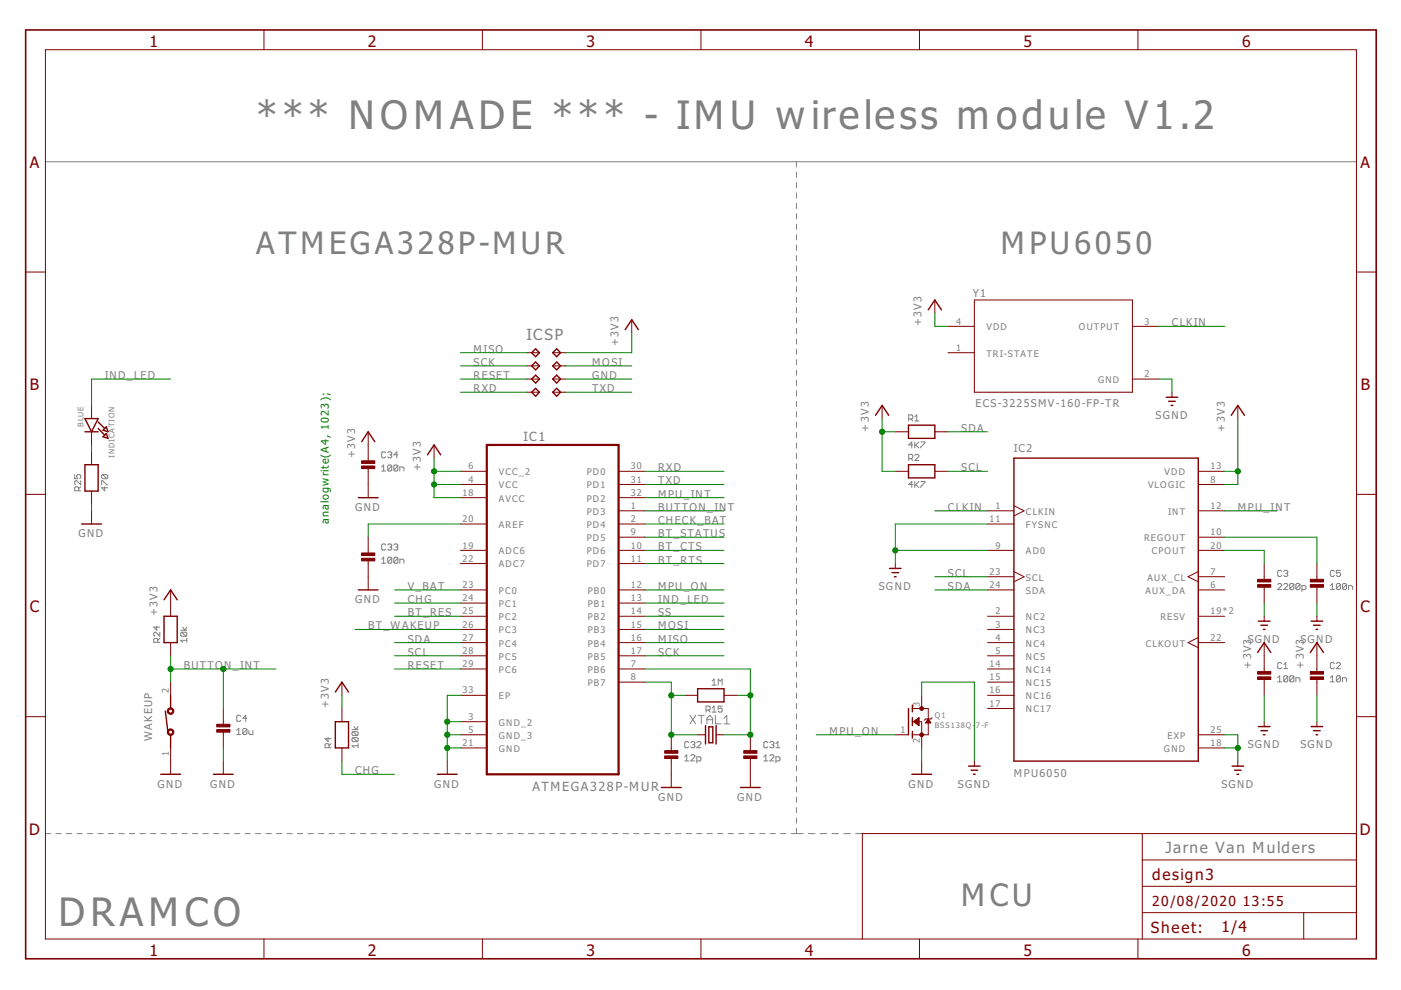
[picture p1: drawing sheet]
<svg xmlns="http://www.w3.org/2000/svg" width="297mm" height="210mm" viewBox="0 0 297 210" stroke-linecap="round" stroke-linejoin="round" font-family="sans-serif">
<g fill="none" stroke="#808080" stroke-width=".21">
<path d="M9.6 34.3h278M168.9 34.3v1.1M168.9 36.5v1.1M168.9 38.7v1.1M168.9 40.9v1.1M168.9 43.1v1.1M168.9 45.3v1.1M168.9 47.5v1.1M168.9 49.7v1.2M168.9 51.9v1.2M168.9 54.2v1.1M168.9 56.4v1.1"/>
<path d="M168.9 58.6v1.1M168.9 60.8v1.1M168.9 63v1.1M168.9 65.2v1.1M168.9 67.4v1.1M168.9 69.6v1.1M168.9 71.8v1.1M168.9 74v1.1M168.9 76.2v1.2M168.9 78.5v1.1M80.9 99l.4-.4v1.3M80.9 99.9h.9"/>
<path d="M81.8 96l-.2-.2h-.5l-.2 .2v.9l.2 .2h.5l.2-.2M82.2 96l.2-.2h.4l.3 .2-.3 .4M82.6 96.4h.2M82.8 96.4l.3 .2-.3 .5h-.4l-.2-.2M83.1 98.8l-.3-.2h-.4l-.2 .2v.9M83.1 98.8v.9l-.3 .2h-.4l-.2-.2M83.1 98.8l-.9 .9M84.3 98.8l-.2-.2h-.4l-.2 .2v.9M84.3 98.8v.9l-.2 .2h-.4l-.2-.2M84.3 96.4h-.8l.6-.6v1.3M84.3 98.8l-.8 .9M84.8 99.9v-.9h.6l.2 .2v.7"/>
<path d="M168.9 80.7v1.1M168.9 82.9v1.1M168.9 85.1v1.1M168.9 87.3v1.1M168.9 89.5v1.1M168.9 91.7v1.1M168.9 93.9v1.1M168.9 96.1v1.1M168.9 98.3v1.1M192.7 88.8h.6l.2-.2v-.4l-.2-.2h-.6v1.3M192.7 97.2h.6l.2-.2v-.4l-.2-.2h-.6v1.2M193.1 88.8l.4 .5"/>
<path d="M193.1 97.2l.4 .4M193.5 94.3h-.8l.6-.6v1.3M194 93.7v1.3M194 88.4l.4-.4v1.3M194 89.3h.8M194 96.6l.2-.2h.4l.2 .2v.2l-.8 .8h.8M194.2 94.3l.6 .7M194.8 93.7l-.8 .9M195.2 93.7h.9v.2l-.9 .9v.2M15.8 100.6v.9h.7l-.2-.4 .2-.5h.4l.2 .2v.5l-.2 .2M16.7 104.1v-.7l-.2-.2h-.5l-.2 .2v.7h1.3M17.1 101.9v.9l-.8-.9-.5 .2v.5l.2 .2"/>
<path d="M17.1 103.2l-.4 .4M21.5 102.8v-.9h.3l.8 .9h.2M21.8 100.6l-.3 .2v.5l.3 .2h.8M21.8 100.6h.8l.2 .2v.5l-.2 .2M21.8 100.6l.8 .9M22.2 103.2v.9l-.7-.7h1.3M80.9 118.6l.4-.5v1.3M80.9 119.4h.9M81.8 115.6l-.2-.3h-.5l-.2 .3v.8l.2 .2h.5l.2-.2M82.2 115.6l.2-.3h.4l.3 .3-.3 .4M82.6 116h.2M82.8 116l.3 .2-.3 .4h-.4l-.2-.2"/>
<path d="M83.1 118.4v.8l-.3 .2h-.4l-.2-.2M83.1 118.4l-.3-.3h-.4l-.2 .3v.8M83.1 118.4l-.9 .8M83.5 115.6l.2-.3h.4l.2 .3-.2 .4M83.9 116h.2M84.1 116l.2 .2-.2 .4h-.4l-.2-.2M84.3 118.4v.8l-.2 .2h-.4l-.2-.2M84.3 118.4l-.2-.3h-.4l-.2 .3v.8M84.3 118.4l-.8 .8M84.8 119.4v-.8h.6l.2 .2v.6M168.9 100.5v1.1M168.9 102.7v1.2"/>
<path d="M168.9 105v1.1M168.9 107.2v1.1M168.9 109.4v1.1M168.9 111.6v1.1M168.9 113.8v1.1M168.9 116v1.1M168.9 118.2v1.1M193.5 102.7h-.8l.6-.6v1.3M194 102.1v1.3M194.2 102.7l.6 .7M194.8 102.1l-.8 .8M195.2 102.1h.9v.2l-.9 .8v.3"/>
<path d="M33.2 132.8v.8l-.6-.6h1.3M33.4 136.2v-.6l-.2-.3h-.4l-.2 .3v.6h1.3M33.9 134v.9l-.9-.9h-.2l-.2 .3v.4l.2 .2M33.9 135.3l-.5 .5M38.3 133.6h1.3M38.5 134h.9l.2 .3v.4l-.2 .2M38.5 134l-.2 .3v.4l.2 .2h.9M38.5 134l.9 .9M38.8 133l.4 .6 .4-.6M39.6 135.8h-1.3l.5 .4M39.6 135.3v.9M168.9 120.4v1.1"/>
<path d="M168.9 122.6v1.1M168.9 124.8v1.1M168.9 127v1.2M168.9 129.3v1.1M168.9 131.5v1.1M168.9 133.7v1.1M168.9 135.9v1.1M168.9 138.1v1.1M270.9 124l.2-.3h.4l.2 .3v.2l-.8 .8h.8M271.7 121.2l-.2-.3h-.4l-.2 .3v.8l.2 .2h.4l.2-.2M272.2 121.2l.2-.3h.4l.2 .3-.2 .4M272.2 124l.2-.3h.4l.2 .3v.2l-.8 .8h.8"/>
<path d="M272.6 121.6h.2M272.8 121.6l.2 .2-.2 .4h-.4l-.2-.2M274.3 124l-.2-.3h-.4l-.2 .3v.8M274.3 124v.8l-.2 .2h-.4l-.2-.2M274.3 124l-.8 .8M275.6 124l-.2-.3h-.4l-.3 .3v.8M275.6 124v.8l-.2 .2h-.4l-.3-.2M275.6 124l-.9 .8M276 125h.7l.2-.2v-.4l-.2-.2h-.7v1.2M282.1 124.2l.4-.5v1.3M282.1 125h.8M282.9 121.2l-.2-.3h-.4l-.2 .3v.8l.2 .2h.4l.2-.2"/>
<path d="M284.2 120.9h-.9v.7l.7-.2 .2 .2v.4l-.2 .2h-.4l-.3-.2M284.2 124l-.2-.3h-.4l-.3 .3v.8M284.2 124v.8l-.2 .2h-.4l-.3-.2M284.2 124l-.9 .8M285.5 124l-.2-.3h-.5l-.2 .3v.8M285.5 124v.8l-.2 .2h-.5l-.2-.2M285.5 124l-.9 .8M285.9 125v-.8h.7l.2 .2v.6M50.2 154.9l.4-.4v1.2M50.2 155.7h.9M51.1 151.9l-.3-.2h-.4l-.2 .2v.8l.2 .3h.4l.3-.3M52.3 154.7v.8l-.2 .2h-.4l-.2-.2"/>
<path d="M52.3 154.7l-.2-.2h-.4l-.2 .2v.8M52.3 154.7l-.8 .8M52.3 152.3h-.8l.6-.6v1.3M52.8 154.9v.6l.2 .2h.6v-.8M69.6 156.4v.8l-.7-.6h1.3M69.8 158.5v-.6l-.2-.2h-.5l-.2 .2v.6h1.3M70.2 157.7l-.4 .4M74.6 154.7h1.3M74.8 155.1h.9l.2 .2v.4l-.2 .3M74.8 156.4h.9l.2 .2v.4l-.2 .2M74.8 156.4l-.2 .2v.4l.2 .2h.9M74.8 155.1l-.2 .2v.4l.2 .3h.9"/>
<path d="M74.8 156.4l.9 .8M74.8 155.1l.9 .9M75.1 154l.4 .7 .4-.7M75.9 158.1h-1.3l.5 .4M75.9 157.7v.8M146 157.5l-.2-.3h-.4l-.2 .3v.8l.2 .2h.4l.2-.2M146.3 151.7l1.2 1.8M146.5 157.5l.2-.3h.4l.2 .3-.2 .4M146.9 157.9h.2M147.1 157.9l.2 .2-.2 .4h-.4l-.2-.2M147.5 151.7l-1.2 1.8M147.7 157.5l.3-.3h.4l.2 .3v.2l-.9 .8h.9"/>
<path d="M148.1 151.7h1.2M148.7 151.7v1.8M149.7 150.6h.6l.3-.3v-.4l-.3-.2h-.6v1.3M149.9 153.5v-1.2l.6-.6 .6 .6v1.2M149.9 152.6h1.2M150.1 150.6l.5 .4M151 144.4l.4-.4v1.3M151 150.1l.4-.4v1.3M151 145.3h.8M151 151h.8M151.7 151.7v1.8h1.2M152.3 145.3v-1.3l.4 .4 .4-.4v1.3"/>
<path d="M153.1 149.7h-.8v.6l.4-.2 .4 .2v.5l-.2 .2h-.4l-.2-.2M153.5 153.5h1.2M153.5 152.3l.6-.6v1.8M162.8 157.5l-.2-.3h-.4l-.3 .3v.8l.3 .2h.4l.2-.2M163.2 157.5l.2-.3h.5l.2 .3-.2 .4M163.7 157.9h.2M163.9 157.9l.2 .2-.2 .4h-.5l-.2-.2M164.5 158.5h.9M164.5 157.7l.4-.5v1.3M168.9 140.3v1.1M168.9 142.5v1.1M168.9 144.7v1.1"/>
<path d="M168.9 146.9v1.1M168.9 149.1v1.1M168.9 151.3v1.1M168.9 153.5v1.2M168.9 155.8v1.1M168.9 158v1.1M270.9 143.7l.4-.4v1.3M270.9 144.6h.8M271.7 140.7l-.2-.2h-.4l-.2 .2v.9l.2 .2h.4l.2-.2M272.2 141.8h.8M272.2 140.9l.4-.4v1.3M273 143.5v.9l-.2 .2h-.4l-.2-.2"/>
<path d="M273 143.5l-.2-.2h-.4l-.2 .2v.9M273 143.5l-.8 .9M274.3 143.5v.9l-.2 .2h-.4l-.2-.2M274.3 143.5l-.2-.2h-.4l-.2 .2v.9M274.3 143.5l-.8 .9M274.7 144.6v-.9h.7l.2 .2v.7M282.1 144.6h.8M282.1 143.7l.4-.4v1.3M282.9 140.7l-.2-.2h-.4l-.2 .2v.9l.2 .2h.4l.2-.2M283.3 140.7l.3-.2h.4l.2 .2v.2l-.9 .9h.9M284.2 143.5v.9l-.2 .2h-.4l-.3-.2M284.2 143.5l-.2-.2h-.4l-.3 .2v.9"/>
<path d="M284.2 143.5l-.9 .9M284.6 144.6v-.9h.7l.2 .2v.7M9.6 176.7h1.2M11.9 176.7h1.1M14.1 176.7h1.1M16.3 176.7h1.1M18.5 176.7h1.2M20.8 176.7h1.1M23 176.7h1.1M25.2 176.7h1.2M27.5 176.7h1.1M29.7 176.7h1.1"/>
<path d="M31.9 176.7h1.1M34.1 176.7h1.1M36.3 176.7h1.2M38.6 176.7h1.1M40.8 176.7h1.1M43 176.7h1.2M45.3 176.7h1.1M47.5 176.7h1.1M49.7 176.7h1.1M51.9 176.7h1.2M54.2 176.7h1.1M56.4 176.7h1.1"/>
<path d="M58.6 176.7h1.2M60.9 176.7h1.1M63.1 176.7h1.1M65.3 176.7h1.1M67.5 176.7h1.2M69.8 176.7h1.1M72 176.7h1.1M74.2 176.7h1.1M76.4 176.7h1.2M78.7 176.7h1.1M80.9 176.7h1.1M83.1 176.7h1.1"/>
<path d="M85.3 176.7h1.2M87.6 176.7h1.1M89.8 176.7h1.1M92 176.7h1.2M94.3 176.7h1.1M96.5 176.7h1.1M98.7 176.7h1.1M100.9 176.7h1.2M103.2 176.7h1.1M105.4 176.7h1.1M107.6 176.7h1.1M109.8 176.7h1.2"/>
<path d="M112.1 176.7h1.1M114.3 176.7h1.1M116.5 176.7h1.1M118.7 176.7h1.2M121 176.7h1.1M123.2 176.7h1.1M125.4 176.7h1.2M127.7 176.7h1.1M129.9 176.7h1.1M132.1 176.7h1.1M134.3 176.7h1.2M136.6 176.7h1.1"/>
<path d="M138.8 176.7h1.1M141 176.7h1.1M143.2 176.7h1.2M145.2 161.3h.8M145.2 160.5l.4-.5v1.3M145.5 176.7h1.1M146.5 160.3l.2-.3h.4l.2 .3v.2l-.8 .8h.8M147.7 176.7h1.1M147.7 161.3h.7l.2-.2v-.4l-.2-.2h-.7v1.3M149.9 176.7h1.1M152.1 176.7h1.2M154.4 176.7h1.1"/>
<path d="M156.6 176.7h1.1M158.8 176.7h1.2M161.1 176.7h1.1M161.9 160.5l.5-.5v1.3M161.9 161.3h.9M163.2 160.3l.2-.3h.5l.2 .3v.2l-.9 .8h.9M163.3 176.7h1.1M164.5 161.3h.6l.3-.2v-.4l-.3-.2h-.6v1.3M165.5 176.7h1.1M167.7 176.7h2.6M168.9 160.2v1.1M168.9 162.4v1.1"/>
<path d="M168.9 164.6v1.1M168.9 166.8v1.1M168.9 169v1.1M168.9 171.2v1.1M168.9 173.4v1.1M168.9 175.6v1.1M171.4 176.7h1.4M173.9 176.7h1.4M176.4 176.7h1.4M178.9 176.7h1.4M181.4 176.7h1.4"/>
</g>
<g fill="none" stroke="#800000" stroke-width=".21">
<path d="M9.6 10.5h278v188.6h-278zM56 6.3v4.2M102.3 6.3v4.2M148.6 6.3v4.2M194.9 6.3v4.2M241.3 6.3v4.2M5.4 57.7h4.2M287.6 57.7h4.2M111.6 77.6h2.8M111.6 74.8h2.8M117.2 77.6h2.8M117.2 74.8h2.8"/>
<path d="M133.9 67.8v2.8M198.2 63.6v2.8M201 74.8h5.6M201 69.2h5.6M206.6 63.6h33.5v19.6h-33.5zM240.1 69.2h5.6M19.4 86v2.8M19.4 91.5v2.8M19.4 95.7v2.8M78.1 91.5v6.5M78.1 99.1v6.4M92 94.3v2.8"/>
<path d="M97.6 99.9h5.6M111.6 80.4h2.8M111.6 83.2h2.8M117.2 80.4h2.8M117.2 83.2h2.8M131.1 99.9h5.6M187 86v2.8M189.8 99.9h2.8M189.8 91.5h2.8M198.2 99.9h2.8M198.2 91.5h2.8M240.1 80.4h5.6"/>
<path d="M248.5 83.2v1M254.1 99.9h5.6M262.4 86v2.8M5.4 104.8h4.2M19.4 104.1v2.8M19.4 108.3v2.8M78.1 113.9v3.6M78.1 118.6v6.5M97.6 116.7h5.6M97.6 102.7h5.6M97.6 111.1h5.6M97.6 105.5h5.6"/>
<path d="M97.6 119.5h5.6M131.1 113.9h5.6M131.1 116.7h5.6M131.1 102.7h5.6M131.1 108.3h5.6M131.1 111.1h5.6M131.1 105.5h5.6M131.1 119.5h5.6M189.8 119.5v1M209.4 116.7h5.6M209.4 108.3h5.6M209.4 111.1h5.6"/>
<path d="M215 107.2l2.1 1.1-2.1 1.1M254.1 113.9h5.6M254.1 116.7h5.6M254.1 102.7h5.6M254.1 108.3h5.6M268 119.5v3.6M279.2 119.5v3.6M287.6 104.8h4.2M36.2 125.1v5.6M36.2 136.2v2.8M97.6 130.7h5.6M97.6 125.1h5.6"/>
<path d="M97.6 139h5.6M97.6 133.5h5.6M97.6 136.2h5.6M97.6 127.9h5.6M131.1 130.7h5.6M131.1 125.1h5.6M131.1 139h5.6M131.1 133.5h5.6M131.1 136.2h5.6M131.1 127.9h5.6M209.4 130.7h5.6M209.4 125.1h5.6"/>
<path d="M209.4 122.3h5.6M209.4 139h5.6M209.4 133.5h5.6M209.4 136.2h5.6M215 121.2l2.1 1.1-2.1 1.1M254.1 130.7h5.6M254.1 125.1h5.6M254.1 122.3h5.6M254.1 121.2l-2.2 1.1 2.2 1.1M254.1 136.2h5.6M254.1 135.1l-2.2 1.1 2.2 1.1M268 124.2v3.7"/>
<path d="M268 130.7v1M268 136.2v6.5M279.2 124.2v3.7M279.2 130.7v1M279.2 136.2v6.5M5.4 152h4.2M36.2 144.6v2.8M36.2 158.6v5.6M47.3 150.2v3.6M47.3 155v3.6M72.5 144.6v2.8M72.5 150.2v2.8"/>
<path d="M72.5 158.6v2.8M97.6 158.6h5.6M97.6 155.8h5.6M97.6 141.8h5.6M97.6 147.4h5.6M97.6 153h5.6M131.1 141.8h5.6M131.1 144.6h5.6M142.3 155.8v3.6M145.1 147.4h2.8M147.9 155.8h1.7M151.8 155.8h1.7"/>
<path d="M153.5 147.4h2.8M159.1 155.8v3.6M189.8 155.8h2.8M193.4 150.2h3.4v5.6h-3.4M193.4 153h2v5.6M193.7 153l1.1-.8v1.6zM193.9 152.9h.9M193.9 153.2h.9M194.1 152.7h.7M194.1 153.3h.7M194.2 152.6h.6M194.3 153.4h.5"/>
<path d="M194.4 152.5h.4M194.5 153.6h.3M194.6 152.3h.2M194.6 153.7h.2M194.8 152.2h.1M194.8 153.8h.1M195.4 147.4v2.8M196.3 153.2h1M196.4 153h.8M196.5 152.9h.6M196.6 152.7h.4M196.7 152.6h.2"/>
<path d="M196.8 152.4l.6 .9h-1.2zM197.6 152.2l-.2 .2h-1.2l-.2 .3M209.4 141.8h5.6M209.4 150.2h5.6M209.4 144.6h5.6M209.4 147.4h5.6M254.1 158.6h5.6M254.1 155.8h5.6M268 143.8v3.6M268 153v1.1M279.2 143.8v3.6M279.2 153v1.1"/>
<path d="M287.6 152h4.2M47.3 161.4v2.8M94.8 161.4v2.8M142.3 160.5v6.5M159.1 160.5v6.5M195.4 161.4v2.8M206.6 161.4v1M242.2 176.7v22.4M262.4 161.4v1M287.6 176.7h-104.8v22.4M56 199.1v4.2M102.3 199.1v4.2"/>
<path d="M148.6 199.1v4.2M194.9 199.1v4.2M241.3 199.1v4.2M242.2 193.5h45.4M242.2 187.9h45.4M242.2 182.3h45.4M276.4 193.5v5.6"/>
</g>
<path d="M5.4 6.3h286.4v197h-286.4z" fill="none" stroke="#800000" stroke-width=".34"/>
<g fill="none" stroke="#800000" stroke-width=".3">
<path d="M112.7 77.6l.9-.8 .8 .8-.8 .8zM112.7 74.8l.9-.8 .8 .8-.8 .8zM117.2 77.6l.8-.8 .9 .8-.9 .8zM117.2 74.8l.8-.8 .9 .8-.9 .8zM132.5 69.9l1.4-2.1 1.4 2.1M196.8 65.7l1.4-2.1 1.4 2.1M18 98.5h2.8v5.6h-2.8zM18 88.8h2.8l-1.4 2.7zM18 91.5h2.8M20.8 90.8l1.4 1.4M20.8 89.5l1.4 1.3M21.8 91.2l.7-.7 .4 1z"/>
<path d="M21.8 92.6l.7-.7 .4 1zM76.7 93.6l1.4-2.1 1.4 2.1M90.6 96.4l1.4-2.1 1.4 2.1M112.7 80.4l.9-.9 .8 .9-.8 .8zM112.7 83.2l.9-.9 .8 .9-.8 .8zM117.2 80.4l.8-.9 .9 .9-.9 .8zM117.2 83.2l.8-.9 .9 .9-.9 .8zM185.6 88.1l1.4-2.1 1.4 2.1M192.6 90.1h5.6v2.8h-5.6zM192.6 98.5h5.6v2.8h-5.6zM215 97.1h39.1v64.3h-39.1zM247.3 84.2h2.4"/>
<path d="M247.8 85.1h1.4M248.3 86h.4M261 88.1l1.4-2.1 1.4 2.1M17.3 111.1h4.2M76 105.5h4.2M34.8 130.7h2.8v5.5h-2.8zM34.8 127.2l1.4-2.1 1.4 2.1M76 125.1h4.2M188.6 120.5h2.4M189.1 121.4h1.4M189.6 122.3h.4M266.6 138.3l1.4-2.1 1.4 2.1"/>
<path d="M266.8 131.7h2.5M267.3 132.6h1.4M267.9 133.5h.3M277.8 138.3l1.4-2.1 1.4 2.1M278 131.7h2.4M278.5 132.6h1.4M279 133.5h.4M35.1 150.8l.5 4.4M36.2 147.4v2.8M36.2 155.8v2.8M71.1 153h2.8v5.6h-2.8zM71.1 146.7l1.4-2.1 1.4 2.1"/>
<path d="M147.9 146h5.6v2.8h-5.6zM149.6 153.8v4M150.3 154.1h.8v3.4h-.8zM151.8 153.8v4M192.6 150.2v5.6M193.4 149.5v1.4M193.4 152.2v1.6M193.4 155.1v1.4M266.8 154.1h2.5M267.3 154.9h1.4M267.9 155.8h.3M278 154.1h2.4"/>
<path d="M278.5 154.9h1.4M279 155.8h.4M34.1 164.2h4.2M45.3 164.2h4.1M92.7 164.2h4.2M140.2 167h4.2M157 167h4.2M193.3 164.2h4.2M205.4 162.4h2.4M205.9 163.3h1.4M206.4 164.2h.4M261.2 162.4h2.5"/>
<path d="M261.7 163.3h1.4M262.3 164.2h.3"/>
</g>
<g fill="#800000" stroke="#800000" stroke-width=".21">
<path d="M266.6 143.5h2.8v.6h-2.8z"/>
<path d="M266.6 142.4h2.8v.5h-2.8z"/>
<path d="M277.8 143.5h2.8v.6h-2.8z"/>
<path d="M277.8 142.4h2.8v.5h-2.8z"/>
<path d="M266.6 124h2.8v.5h-2.8z"/>
<path d="M266.6 122.8h2.8v.6h-2.8z"/>
<path d="M277.8 124h2.8v.5h-2.8z"/>
<path d="M277.8 122.8h2.8v.6h-2.8z"/>
<path d="M157.7 160.3h2.8v.5h-2.8z"/>
<path d="M157.7 159.2h2.8v.5h-2.8z"/>
<path d="M140.9 160.3h2.8v.5h-2.8z"/>
<path d="M140.9 159.2h2.8v.5h-2.8z"/>
<path d="M76.7 118.4h2.8v.5h-2.8z"/>
<path d="M76.7 117.2h2.8v.6h-2.8z"/>
<path d="M76.7 98.8h2.8v.6h-2.8z"/>
<path d="M76.7 97.7h2.8v.6h-2.8z"/>
<path d="M46 154.7h2.7v.5h-2.7z"/>
<path d="M46 153.6h2.7v.5h-2.7z"/>
</g>
<g fill="#800000" stroke="#800000" stroke-width=".21">
<path d="M35.6 150.3a.69 .69 0 0 1 1.2 .1 .69 .69 0 0 1-.4 1 .69 .69 0 0 1-.9-.6h.3a.42 .42 0 0 1 .5-.4 .42 .42 0 0 1 .1 .7 .42 .42 0 0 1-.6-.2v-.1h-.3z" fill-rule="evenodd"/>
<path d="M35.6 154.8a.69 .69 0 0 1 1.2 0 .69 .69 0 0 1-.4 1.1 .69 .69 0 0 1-.9-.7h.3a.42 .42 0 0 1 .5-.3 .42 .42 0 0 1 .1 .7 .42 .42 0 0 1-.6-.2v-.2h-.3z" fill-rule="evenodd"/>
<circle cx="195.4" cy="155.8" r=".4"/>
<circle cx="195.4" cy="150.2" r=".4"/>
</g>
<path d="M103.2 94.3h27.9v69.9h-27.9z" fill="none" stroke="#800000" stroke-width=".47"/>
<g fill="none" stroke="#008000" stroke-width=".21">
<path d="M97.6 74.8h14M97.6 77.6h14M120 77.6h13.9M133.9 70.6v4.2h-13.9M198.2 66.4v2.8h2.8M245.7 69.2h14M19.4 94.3v1.4M36.2 80.4h-16.8v5.6M92 99.9h5.6M92 97.1v8.4h5.6M97.6 80.4h14M97.6 83.2h14"/>
<path d="M120 80.4h13.9M120 83.2h13.9M136.7 99.9h16.8M187 88.8v11.1h2.8M187 91.5h2.8M201 99.9h8.4M201 91.5h8.4M245.7 80.4h2.8v2.8M259.7 99.9h2.7M262.4 88.8v13.9h-2.7M19.4 106.9v1.4M92 102.7h5.6"/>
<path d="M97.6 111.1h-19.5v2.8M136.7 102.7h16.8M136.7 105.5h16.8M136.7 116.7h16.8M136.7 113.9h16.8M136.7 111.1h16.8M136.7 108.3h16.8M136.7 119.5h16.8M189.8 116.7h19.6M198.2 108.3h11.2M209.4 111.1h-19.6v8.4M259.7 116.7h8.3v2.8"/>
<path d="M259.7 113.9h19.5v5.6M259.7 108.3h11.1M36.2 139v5.6M75.3 133.5h22.3M83.7 139h13.9M83.7 125.1h13.9M83.7 136.2h13.9M83.7 130.7h13.9M83.7 127.9h13.9M136.7 139h16.8M136.7 125.1h16.8M136.7 136.2h16.8"/>
<path d="M136.7 133.5h16.8M136.7 130.7h16.8M136.7 127.9h16.8M198.2 122.3h11.2M198.2 125.1h11.2M268 127.9v2.8M279.2 127.9v2.8M36.2 141.8h22.3M47.3 141.8v8.4M47.3 158.6v2.8M72.5 147.4v2.8M83.7 141.8h13.9"/>
<path d="M94.8 153h2.8M94.8 155.8h2.8M94.8 158.6h2.8M97.6 147.4h-2.8v14M136.7 144.6h5.6v11.2h5.6M136.7 141.8h22.4v14h-5.6M142.3 147.4h2.8M156.3 147.4h2.8M173.1 155.8h16.7M195.4 147.4v-2.8h11.2v16.8M195.4 158.6v2.8M259.7 155.8h2.7v5.6"/>
<path d="M259.7 158.6h2.7M268 147.4v5.6M279.2 147.4v5.6M72.5 161.4v2.8h11.2"/>
</g>
<g fill="#008000" stroke="#008000" stroke-width=".21">
<circle cx="94.8" cy="155.8" r=".55"/>
<circle cx="94.8" cy="158.6" r=".55"/>
<circle cx="94.8" cy="153" r=".55"/>
<circle cx="262.4" cy="99.9" r=".55"/>
<circle cx="187" cy="91.5" r=".55"/>
<circle cx="92" cy="99.9" r=".55"/>
<circle cx="92" cy="102.7" r=".55"/>
<circle cx="159.1" cy="147.4" r=".55"/>
<circle cx="159.1" cy="155.8" r=".55"/>
<circle cx="142.3" cy="147.4" r=".55"/>
<circle cx="142.3" cy="155.8" r=".55"/>
<circle cx="36.2" cy="141.8" r=".55"/>
<circle cx="47.3" cy="141.8" r=".55"/>
<circle cx="189.8" cy="116.7" r=".55"/>
<circle cx="262.4" cy="158.6" r=".55"/>
</g>
<g font-size="10" fill="#808080">
<text x="54.3" y="27.3">*** NOMADE *** - IMU wireless module V1.2</text>
<text x="12.4" y="196.3">DRAMCO</text>
</g>
<g font-size="7.9" fill="#808080">
<text x="54.3" y="53.8">ATMEGA328P-MUR</text>
<text x="212.2" y="53.8">MPU6050</text>
<text x="203.8" y="192.1">MCU</text>
</g>
<g font-size="4" fill="#800000">
<text x="31.7" y="9.9">1</text>
<text x="78" y="9.9">2</text>
<text x="124.3" y="9.9">3</text>
<text x="170.7" y="9.9">4</text>
<text x="217" y="9.9">5</text>
<text x="263.3" y="9.9">6</text>
<text x="6.3" y="35.5">A</text>
<text x="288.5" y="35.5">A</text>
<text x="6.3" y="82.7">B</text>
<text x="288.5" y="82.7">B</text>
<text x="6.3" y="129.8">C</text>
<text x="288.5" y="129.8">C</text>
<text x="6.2" y="177">D</text>
<text x="288.3" y="177">D</text>
<text x="31.7" y="202.6">1</text>
<text x="78" y="202.6">2</text>
<text x="124.3" y="202.6">3</text>
<text x="170.7" y="202.6">4</text>
<text x="217" y="202.6">5</text>
<text x="263.3" y="202.6">6</text>
</g>
<g font-size="3.9" fill="#808080">
<text x="111.6" y="72">ICSP</text>
<text x="247.1" y="180.9">Jarne Van Mulders</text>
</g>
<g font-size="3.9" fill="#800000">
<text x="244.3" y="186.5">design3</text>
<text x="244" y="197.8">Sheet:</text>
<text x="259" y="197.7">1/4</text>
</g>
<g font-size="3.5" fill="#800000">
<text x="244.3" y="192.1">20/08/2020</text>
<text x="263.5" y="192.1">13:55</text>
</g>
<g font-size="3.2" fill="#808080">
<text x="111" y="93.5">IC1</text>
<text x="112.9" y="167.7">ATMEGA328P-MUR</text>
</g>
<g font-size="2.8" fill="#808080">
<text x="206.3" y="63">Y1</text>
<text x="195.4" y="69.2" transform="rotate(-90 195.4 69.2)">+3V3</text>
<text x="248.5" y="69.2">CLKIN</text>
<text x="100.4" y="77.6">SCK</text>
<text x="100.4" y="74.8">MISO</text>
<text x="125.6" y="77.6">MOSI</text>
<text x="131.2" y="73.4" transform="rotate(-90 131.2 73.4)">+3V3</text>
<text x="22.2" y="80.4">IND_LED</text>
<text x="100.4" y="80.4">RESET</text>
<text x="100.4" y="83.2">RXD</text>
<text x="125.6" y="80.4">GND</text>
<text x="125.6" y="83.2">TXD</text>
<text x="206.8" y="86.3">ECS-3225SMV-160-FP-TR</text>
<text x="245" y="88.8">SGND</text>
<text x="184.2" y="91.5" transform="rotate(-90 184.2 91.5)">+3V3</text>
<text x="203.8" y="91.5">SDA</text>
<text x="215" y="95.7">IC2</text>
<text x="259.7" y="91.5" transform="rotate(-90 259.7 91.5)">+3V3</text>
<text x="75.3" y="97.1" transform="rotate(-90 75.3 97.1)">+3V3</text>
<text x="89.2" y="99.9" transform="rotate(-90 89.2 99.9)">+3V3</text>
<text x="139.5" y="99.9">RXD</text>
<text x="203.8" y="99.9">SCL</text>
<text x="139.5" y="102.7">TXD</text>
<text x="139.5" y="105.5">MPU_INT</text>
<text x="16.6" y="113.9">GND</text>
<text x="75.3" y="108.3">GND</text>
<text x="139.5" y="111.1">CHECK_BAT</text>
<text x="139.5" y="108.3">BUTTON_INT</text>
<text x="139.5" y="113.9">BT_STATUS</text>
<text x="201" y="108.3">CLKIN</text>
<text x="262.5" y="108.3">MPU_INT</text>
<text x="139.5" y="116.7">BT_CTS</text>
<text x="139.5" y="119.5">BT_RTS</text>
<text x="86.5" y="125.1">V_BAT</text>
<text x="139.5" y="125.1">MPU_ON</text>
<text x="186.3" y="125.1">SGND</text>
<text x="201" y="122.3">SCL</text>
<text x="201" y="125.1">SDA</text>
<text x="33.4" y="130.7" transform="rotate(-90 33.4 130.7)">+3V3</text>
<text x="75.3" y="127.9">GND</text>
<text x="86.5" y="127.9">CHG</text>
<text x="86.5" y="130.7">BT_RES</text>
<text x="139.5" y="130.7">SS</text>
<text x="139.5" y="127.9">IND_LED</text>
<text x="78.1" y="133.4">BT_WAKEUP</text>
<text x="86.5" y="136.2">SDA</text>
<text x="139.5" y="136.2">MISO</text>
<text x="139.5" y="133.4">MOSI</text>
<text x="264.5" y="136.2">SGND</text>
<text x="275.7" y="136.2">SGND</text>
<text x="39" y="141.8">BUTTON_INT</text>
<text x="86.5" y="139">SCL</text>
<text x="86.5" y="141.8">RESET</text>
<text x="139.5" y="139">SCK</text>
<text x="265.2" y="141.8" transform="rotate(-90 265.2 141.8)">+3V3</text>
<text x="276.4" y="141.8" transform="rotate(-90 276.4 141.8)">+3V3</text>
<text x="69.7" y="150.2" transform="rotate(-90 69.7 150.2)">+3V3</text>
<text x="175.8" y="155.8">MPU_ON</text>
<text x="32.3" y="157.2" transform="rotate(-90 32.3 157.2)">WAKEUP</text>
<text x="264.5" y="158.6">SGND</text>
<text x="275.7" y="158.6">SGND</text>
<text x="33.4" y="167">GND</text>
<text x="44.6" y="167">GND</text>
<text x="75.3" y="164.2">CHG</text>
<text x="92" y="167">GND</text>
<text x="192.6" y="167">GND</text>
<text x="203.1" y="167">SGND</text>
<text x="215" y="164.7">MPU6050</text>
<text x="259" y="167">SGND</text>
<text x="139.5" y="169.8">GND</text>
<text x="156.3" y="169.8">GND</text>
</g>
<text font-size="2.8" fill="#008000" x="69.7" y="111.1" transform="rotate(-90 69.7 111.1)">analogwrite(A4, 1023);</text>
<g font-size="2.3" fill="#808080">
<text x="202.7" y="68.8">4</text>
<text x="209.1" y="70">VDD</text>
<text x="228.7" y="70">OUTPUT</text>
<text x="242.7" y="68.8">3</text>
<text x="202.7" y="74.4">1</text>
<text x="209.1" y="75.6">TRI-STATE</text>
<text x="232.8" y="81.2">GND</text>
<text x="242.7" y="80">2</text>
<text x="99.4" y="99.5">6</text>
<text x="105.8" y="100.8">VCC_2</text>
<text x="124.4" y="100.8">PD0</text>
<text x="133.7" y="99.5">30</text>
<text x="246.9" y="100.8">VDD</text>
<text x="256.6" y="99.5">13</text>
<text x="98.1" y="105.1">18</text>
<text x="99.4" y="102.3">4</text>
<text x="105.8" y="103.6">VCC</text>
<text x="105.8" y="106.4">AVCC</text>
<text x="124.4" y="103.6">PD1</text>
<text x="124.4" y="106.3">PD2</text>
<text x="133.7" y="102.3">31</text>
<text x="133.7" y="105.1">32</text>
<text x="133.7" y="107.9">1</text>
<text x="211.1" y="107.9">1</text>
<text x="243.4" y="103.6">VLOGIC</text>
<text x="256.6" y="102.3">8</text>
<text x="256.6" y="107.9">12</text>
<text x="98.1" y="110.7">20</text>
<text x="105.8" y="111.9">AREF</text>
<text x="124.4" y="109.1">PD3</text>
<text x="124.4" y="111.9">PD4</text>
<text x="133.7" y="110.7">2</text>
<text x="133.7" y="113.5">9</text>
<text x="209.8" y="110.7">11</text>
<text x="217.5" y="109.1">CLKIN</text>
<text x="217.5" y="111.9">FYSNC</text>
<text x="247.7" y="109.1">INT</text>
<text x="256.6" y="113.5">10</text>
<text x="98.1" y="116.3">19</text>
<text x="98.1" y="119.1">22</text>
<text x="105.8" y="117.5">ADC6</text>
<text x="124.4" y="114.7">PD5</text>
<text x="124.4" y="117.5">PD6</text>
<text x="133.7" y="116.3">10</text>
<text x="133.7" y="119.1">11</text>
<text x="211.1" y="116.3">9</text>
<text x="217.5" y="117.5">AD0</text>
<text x="242.6" y="114.7">REGOUT</text>
<text x="244.2" y="117.5">CPOUT</text>
<text x="256.6" y="116.3">20</text>
<text x="98.1" y="124.7">23</text>
<text x="105.8" y="120.3">ADC7</text>
<text x="105.8" y="125.9">PC0</text>
<text x="124.4" y="120.3">PD7</text>
<text x="124.6" y="125.9">PB0</text>
<text x="133.7" y="124.7">12</text>
<text x="209.8" y="124.7">24</text>
<text x="209.8" y="121.9">23</text>
<text x="217.5" y="125.9">SDA</text>
<text x="217.5" y="123.1">SCL</text>
<text x="242.9" y="125.9">AUX_DA</text>
<text x="243.3" y="123.1">AUX_CL</text>
<text x="256.6" y="124.7">6</text>
<text x="256.6" y="121.9">7</text>
<text x="98.1" y="127.5">24</text>
<text x="98.1" y="130.3">25</text>
<text x="105.8" y="128.7">PC1</text>
<text x="105.8" y="131.5">PC2</text>
<text x="124.6" y="128.7">PB1</text>
<text x="124.6" y="131.5">PB2</text>
<text x="133.7" y="127.5">13</text>
<text x="133.7" y="130.3">14</text>
<text x="211.1" y="130.3">2</text>
<text x="217.5" y="131.5">NC2</text>
<text x="246" y="131.5">RESV</text>
<text x="256.6" y="130.3">19*2</text>
<text x="98.1" y="133.1">26</text>
<text x="98.1" y="135.9">27</text>
<text x="105.8" y="134.3">PC3</text>
<text x="105.8" y="137.1">PC4</text>
<text x="124.6" y="134.3">PB3</text>
<text x="124.6" y="137.1">PB4</text>
<text x="133.7" y="133.1">15</text>
<text x="133.7" y="135.9">16</text>
<text x="211.1" y="133.1">3</text>
<text x="211.1" y="135.9">4</text>
<text x="217.5" y="134.3">NC3</text>
<text x="217.5" y="137.1">NC4</text>
<text x="242.9" y="137.1">CLKOUT</text>
<text x="256.6" y="135.9">22</text>
<text x="98.1" y="138.6">28</text>
<text x="98.1" y="141.4">29</text>
<text x="105.8" y="139.9">PC5</text>
<text x="105.8" y="142.7">PC6</text>
<text x="124.6" y="139.9">PB5</text>
<text x="124.6" y="142.7">PB6</text>
<text x="133.7" y="138.6">17</text>
<text x="133.7" y="141.4">7</text>
<text x="209.8" y="141.4">14</text>
<text x="211.1" y="138.6">5</text>
<text x="217.5" y="139.9">NC5</text>
<text x="217.5" y="142.7">NC14</text>
<text x="35.8" y="147" transform="rotate(-90 35.8 147)">2</text>
<text x="98.1" y="147">33</text>
<text x="105.8" y="148.3">EP</text>
<text x="124.6" y="145.5">PB7</text>
<text x="133.7" y="144.2">8</text>
<text x="195" y="149.8" transform="rotate(-90 195 149.8)">3</text>
<text x="209.8" y="149.8">17</text>
<text x="209.8" y="144.2">15</text>
<text x="209.8" y="147">16</text>
<text x="217.5" y="145.5">NC15</text>
<text x="217.5" y="148.3">NC16</text>
<text x="99.4" y="152.6">3</text>
<text x="99.4" y="155.4">5</text>
<text x="105.8" y="153.8">GND_2</text>
<text x="190.9" y="155.4">1</text>
<text x="217.5" y="151">NC17</text>
<text x="256.6" y="155.4">25</text>
<text x="35.8" y="160.3" transform="rotate(-90 35.8 160.3)">1</text>
<text x="98.1" y="158.2">21</text>
<text x="105.8" y="156.6">GND_3</text>
<text x="105.8" y="159.4">GND</text>
<text x="195" y="157.5" transform="rotate(-90 195 157.5)">2</text>
<text x="246.8" y="159.4">GND</text>
<text x="247.5" y="156.6">EXP</text>
<text x="256.6" y="158.2">18</text>
</g>
<g font-size="2" fill="#808080">
<text x="17.7" y="90.5" transform="rotate(-90 17.7 90.5)">BLUE</text>
<text x="24.3" y="97.1" transform="rotate(-90 24.3 97.1)">INDICATION</text>
<text x="198.2" y="154.4">BSS138Q-</text>
<text x="198.2" y="152.3">Q1</text>
<text x="206.9" y="154.4">7-F</text>
</g>
</svg>
